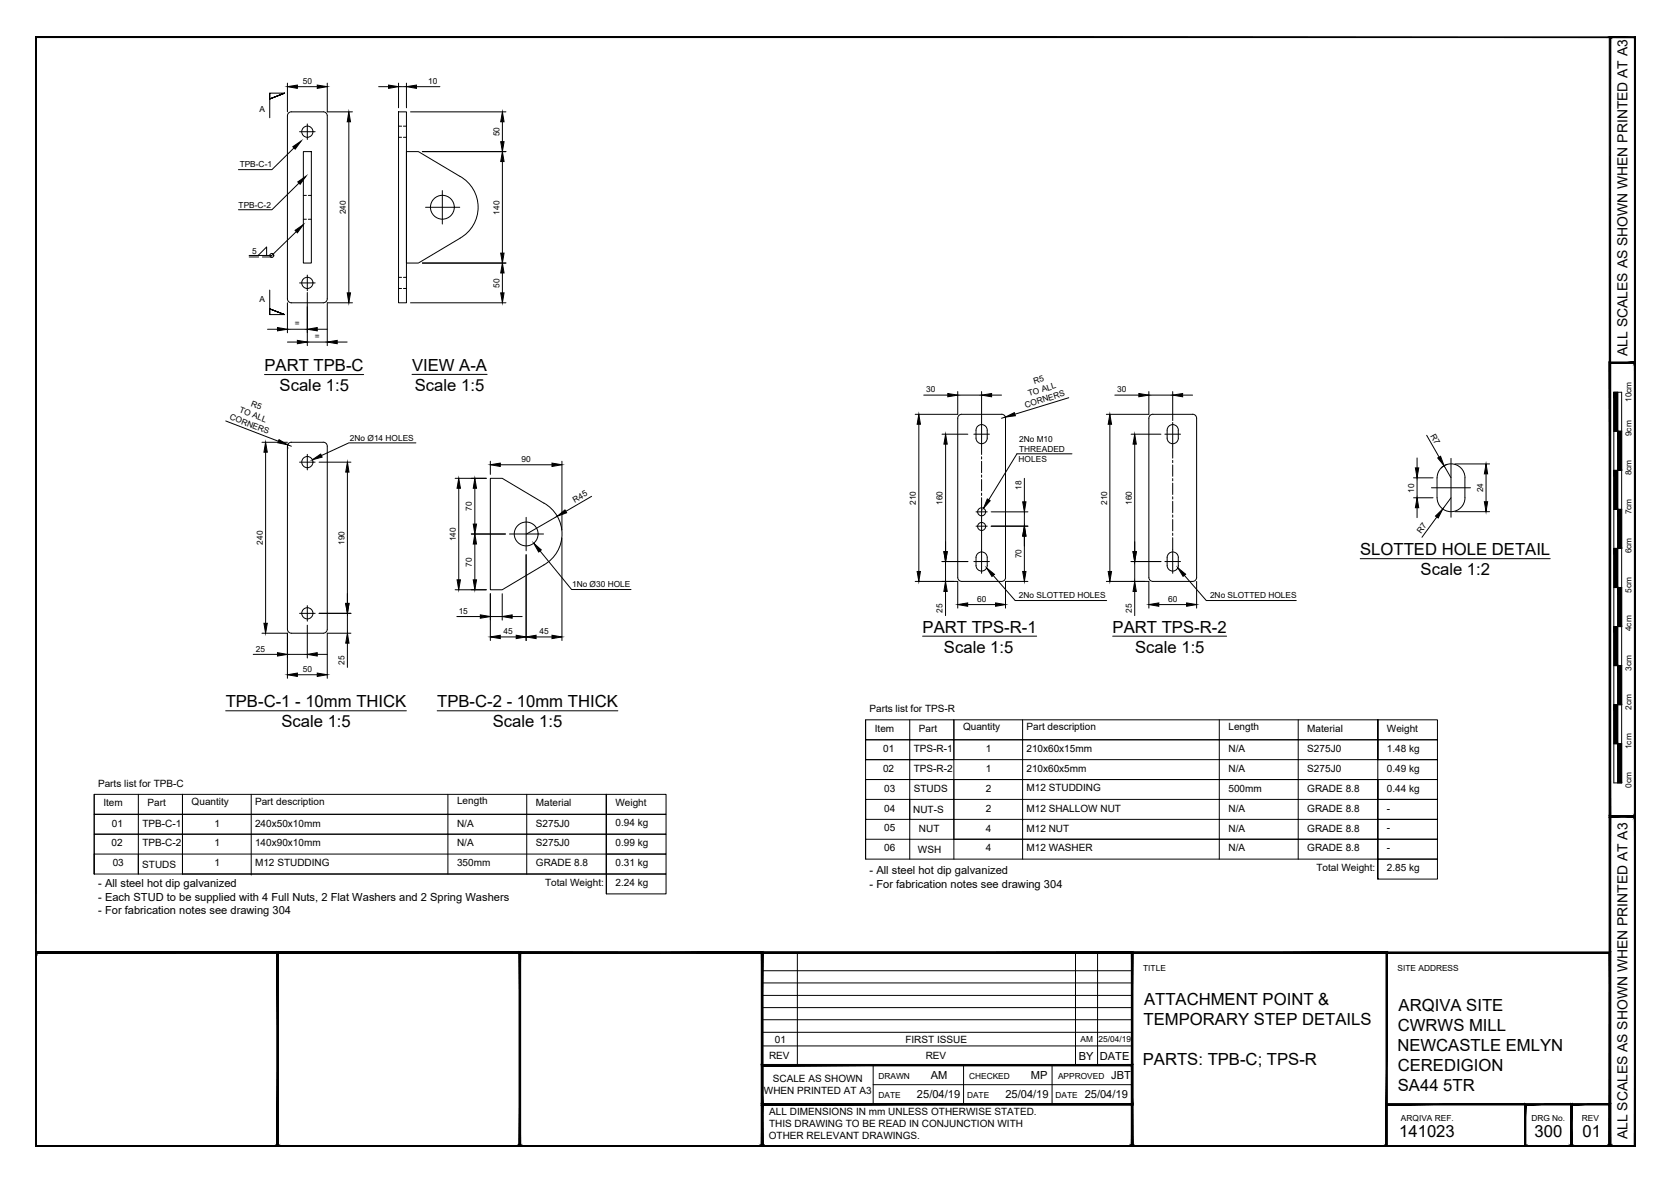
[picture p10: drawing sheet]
<svg xmlns="http://www.w3.org/2000/svg" width="420mm" height="297mm" viewBox="0 0 420 297" stroke-linecap="round" stroke-linejoin="round" font-family="sans-serif">
<!-- layer: PROPOSED OTHER USER 1 -->
<g fill="none" stroke="#000" stroke-width=".25">
<path d="M72.5 28.4l.7-.3h8a1.01 1.01 0 0 1 1 1v46a1.01 1.01 0 0 1-1 1h-8a1.01 1.01 0 0 1-1-1v-46zM76.2 38.1h2v28h-2zM100.1 28.1h2v48h-2zM115.6 44.3a8.9 8.9 0 0 1 0 15.5M115.6 44.3l-10.5-6.2h-3v28h3l10.5-6.2M72.5 111.4l.7-.3h8a1.01 1.01 0 0 1 1 1v46a1.01 1.01 0 0 1-1 1h-8a1.01 1.01 0 0 1-1-1v-46zM241 104.4l.7-.3h10a.97 .97 0 0 1 1 1v40a1.01 1.01 0 0 1-1 1h-10a1.01 1.01 0 0 1-1-1v-40zM245.5 107.3a1.41 1.41 0 0 1 1.6-.5 1.41 1.41 0 0 1 1 1.3v2a1.41 1.41 0 0 1-1.4 1.4 1.41 1.41 0 0 1-1.4-1.4v-2zM289 104.4l.7-.3h10a1.01 1.01 0 0 1 1 1v40a1.01 1.01 0 0 1-1 1h-10a1.01 1.01 0 0 1-1-1v-40zM293.9 107a1.41 1.41 0 0 1 1.4-.1 1.41 1.41 0 0 1 .8 1.2v2a1.41 1.41 0 0 1-1.4 1.4 1.41 1.41 0 0 1-1.4-1.4l.1-2.4zM362.2 117.6a3.5 3.5 0 0 1 3.8-.8 3.5 3.5 0 0 1 2.1 3.3v5a3.5 3.5 0 0 1-3.5 3.5 3.5 3.5 0 0 1-3.5-3.5v-5a3.5 3.5 0 0 1 1.1-2.5zM136.7 126.4l-10.5-6.2h-3v28h3l10.5-6.2"/>
<path d="M136.7 126.4a8.9 8.9 0 0 1 0 15.5M245.5 139.3a1.41 1.41 0 0 1 1.6-.5 1.41 1.41 0 0 1 1 1.3v2a1.41 1.41 0 0 1-1.4 1.4 1.41 1.41 0 0 1-1.4-1.4v-2zM293.6 139.3a1.39 1.39 0 0 1 1.5-.5 1.39 1.39 0 0 1 1 1.3v2a1.41 1.41 0 0 1-1.4 1.4 1.41 1.41 0 0 1-1.4-1.4v-2z"/>
<circle cx="77.2" cy="33.1" r="1.41"/>
<circle cx="111.2" cy="52.1" r="3"/>
<circle cx="77.2" cy="71.1" r="1.41"/>
<circle cx="77.2" cy="116.1" r="1.41"/>
<circle cx="132.2" cy="134.2" r="3"/>
<circle cx="246.7" cy="128.6" r="1.01"/>
<circle cx="246.7" cy="132.3" r="1.01"/>
<circle cx="77.2" cy="154.1" r="1.41"/>
</g>
<!-- layer: PROPOSED OTHER USER 1 - HIDDEN -->
<g fill="none" stroke="#000" stroke-width=".25">
<path d="M100.1 34.5h.8M100.1 31.7h.8M101.4 34.5h.7M101.4 31.7h.7M76.2 49.1h.8M76.2 55.1h.8M77.5 49.1h.7M77.5 55.1h.7M100.1 69.7h.8M100.1 72.5h.8M101.4 69.7h.7M101.4 72.5h.7"/>
<path d="M246.7 112.1v2.1M246.7 114.8v.6M246.7 115.9v2.9M246.7 119.4v.5M294.7 112.1v3M294.7 115.7v.6M294.7 116.8v2.9M246.7 120.5v2.9M246.7 123.9v.6M246.7 125.1v2.1M246.7 130v.8M246.7 133.6v4.6"/>
<path d="M294.7 120.3v.5M294.7 121.4v2.9M294.7 124.8v.6M294.7 126v2.8M294.7 129.4v.6M294.7 130.6v2.8M294.7 134v.6M294.7 135.1v3.1"/>
</g>
<!-- layer: TEXT AND DIMENSIONS -->
<g fill="none" stroke="#000" stroke-width=".25">
<path d="M67.8 23.4v1.5l3.7-1.5-3.7 1.5 3.7-1.5h-3.7v6.2M72.2 20.9v7.2M73.9 37.2l-5.6 5.4h-8.4M74.7 21.8h5M75.3 33.1h3.9M77.2 31.1v4M82.2 20.9v7.2h6.4M87.7 30.6v43M95.2 21.8h2.4M100.1 21.8h2M100.1 20.9v6.2M102.1 20.9v6.2"/>
<path d="M103.2 28.1h23.9M104.7 21.8h5.8M106.1 38.1h21M126.2 30.6v5M74.5 58.2l-6.2 6h-5.7M75.1 46l-6.8 6.7h-8.4M106.9 52.1h8.6M111.2 47.9v8.4M126.2 40.6v23M62.6 64.6h2.4M64.9 64.2l2.1-2.1v2.1M65.9 64.6h2.4"/>
<path d="M67.8 72.9v6.2h3.7l-3.7-1.5 3.7 1.5-3.7-1.5v1.5M72.2 76.1v7.5M75.3 71.1h3.9M77.2 69.1v4M77.2 73.5v13.4M88.6 76.1h-6.4v10.8M103.2 76.1h23.9M106.1 66.1h21M126.2 68.6v5M66.5 94.1h24.9M67.2 82.7h2.5M72.2 86h2.5"/>
<path d="M72.2 82.7h5M77.2 86h5M79.7 82.7h2.5M84.7 86h2.5M103.5 94.1h18.9M232.1 99.3h6.1M240.7 98.4v5.7h-10.7M240.7 99.3h6M246.7 98.4v13.7M249.2 99.3h2.5M268.6 99.9l-13.6 4.2M280.1 99.3h6.1"/>
<path d="M288.7 98.4v5.7h-10.7M288.7 99.3h6M294.7 98.4v7.3M297.2 99.3h2.5M56.7 105.8l13.3 5.1M65.8 111.1h6.4M66.7 113.6v43M72.3 111.8l.9 .3M72.4 111.6l-.2 .5 .2 .5M75.3 116.1h3.9M77.2 114.2v3.9M80.2 116.1h8"/>
<path d="M87.3 118.6v33M104.5 111.3h-16.8l-6.9 3.2M123.2 115.9v3.3M125.7 116.8h13M141.2 115.9v17.3M230.9 106.6v37M236.7 109.1h6.5M237.6 111.6v27M244.7 109.1h3.9M252.6 104.8l-.9 .3M269.4 114h-13.8l-7.1 11.6M278.9 106.6v37"/>
<path d="M284.2 109.1h7.5M285.1 111.6v27M292.7 109.1h4M294.7 106.2v5.9M356.1 115.1v2.5M358.5 109.4l3.1 5.5M362.9 117.1l1.7 3M363.6 116.7l-1.4 .9M364.6 115.2v14.8M365.6 116.6h8.7M373.4 119.1v7M114.4 120.2h7.8"/>
<path d="M115.3 122.7v23M118.4 134.2h8.6M119.3 122.7v9M119.3 136.7v9M128 134.2h8.6M132.2 130v8.4M132.2 139.4v21.6M135.7 138.5l7.9 9.6h15M140 129.8l-7.7 4.4M141.2 135.2v25.8M148.7 124.7l-6.5 3.8M245.3 128.6h2.8"/>
<path d="M245.3 132.2h2.8M246.7 127.2v2.8M246.7 130.8v2.8M246.7 138.2v5.9M249.1 128.6h9.2M249.1 132.2h9.2M257.4 120.2v5.9M257.4 128.6v3.6M257.4 134.7v8.9M294.7 138.2v5.9M355.2 125.1h4.9M355.2 120.1h4.9"/>
<path d="M356.1 120.1v5M356.1 127.6v2.5M359.7 122.6h9.8M361.1 129.9l-3.8 5.1M364.6 125.1l-2.1 2.8M365.6 128.6h8.7M65.8 159.1h6.4v11.4M75.3 154.1h3.9M77.2 152.2v3.9M77.2 157.1v8.3M80.2 154.1h8M87.3 154.1v5"/>
<path d="M88.2 159.1h-6v11.4M114.4 148.2h7.8M114.8 154.9h5.9M123.2 149.2v11.8M123.2 154.9h3M126.2 149.2v6.6M128.7 154.9h2.5M230 146.1h10.7v6.7M231.8 159.9h28.7M236.7 141.1h6.5M237.6 141.1v5M237.6 148.6v6.1"/>
<path d="M243.2 151.9h7M244.7 141.1h3.9M249.6 144.6l5.5 6.3h23M258.3 146.1h-5.6v6.7M278 146.1h10.7v6.7M279.6 159.9h28.6M284.2 141.1h7.5M285.1 141.1v5M285.1 148.6v6.1M291.2 151.9h7M292.7 141.1h4M297.6 144.6l5.5 6.3h22.6"/>
<path d="M300.7 146.1v6.7M341.8 140.4h47.8M56.7 178.6h45.4M63.6 164.4h6.1M72.2 164.4h5M74.7 169.6h5M79.7 164.4h2.5M87.3 161.6v6.1M109.9 178.6h45.4M125.7 160.1h4M134.7 160.1h4M23.7 199.6v20"/>
<path d="M34.8 199.6v20M45.9 199.6v20h106.5v-5M63.1 199.6v20.3M112.6 199.6v20M132.4 199.6v20M152.4 199.6h-128.7v5h128.7M152.4 199.6h15v5h-15zM152.4 199.6v15M217.5 195.9v15M217.5 180.9v10M228.6 180.9v35M239.7 190.9h-22.2v5h128.7"/>
<path d="M239.7 180.9v35M239.7 195.9h106.5M257 180.9v35M306.4 180.9v35M326.2 180.9v35M346.2 180.9h-128.7v5h128.7M346.2 195.9h-128.7v5h128.7M346.2 185.9h-128.7v5h128.7M346.2 180.9v10M346.2 180.9h15v5h-15zM346.2 185.9h15v5h-15zM346.2 195.9h15v5h-15z"/>
<path d="M346.2 195.9v25h15v-5h-15v5M346.2 190.9h15v5h-15zM23.7 219.6h128.7M23.7 214.6v5M152.4 209.6h-128.7v5h128.7M152.4 204.6h-128.7v5h128.7M152.4 204.6v20M152.4 204.6h15v5h-15zM152.4 209.6h15v5h-15zM152.4 214.6h15v5h-15zM152.4 219.6h15v5h-15zM217.5 210.9v5h128.7v-5"/>
<path d="M217.5 210.9h128.7M217.5 200.9v5M217.5 210.9v5M228.6 200.9v5M346.2 200.9v5h-128.7v5M346.2 200.9h15v5h-15zM346.2 205.9h15v5h-15zM346.2 210.9h15v5h-15z"/>
<circle cx="68.3" cy="64.2" r=".5"/>
</g>
<g fill="#000" stroke="#000" stroke-width=".25">
<path d="M73.6 36.9l2.1-1.5-1.5 2.1zM72.2 21.8l2.5-.4v.8zM79.7 21.4l2.5 .4-2.5 .4zM87.7 28.1l.4 2.5h-.8zM97.6 21.4l2.5 .4-2.5 .4zM102.1 21.8l2.6-.4v.8zM126.2 28.1l.5 2.5h-.9zM125.8 35.6h.9l-.5 2.5zM74.2 57.9l2-1.4-1.5 2zM74.8 45.7l2.1-1.4-1.5 2zM126.2 38.1l.5 2.5h-.9zM87.3 73.6h.8l-.4 2.5z"/>
<path d="M125.8 63.6h.9l-.5 2.5zM126.2 66.1l.5 2.5h-.9zM125.8 73.6h.9l-.5 2.5zM69.7 82.3l2.5 .4-2.5 .4zM74.7 85.5l2.5 .5-2.5 .4zM77.2 82.7l2.5-.4v.8zM82.2 86l2.5-.5v.9zM238.2 98.9l2.5 .4-2.5 .4zM246.7 99.3l2.5-.4v.8zM286.2 98.9l2.5 .4-2.5 .4zM294.7 99.3l2.5-.4v.8zM66.7 111.1l.5 2.5h-.9z"/>
<path d="M70.1 110.5l2.2 1.3-2.5-.5zM78.5 115.5l2.1-1.4 .3 .8zM87.3 116.1l.4 2.5h-.8zM123.2 116.8l2.5-.4v.8zM138.7 116.4l2.5 .4-2.5 .4zM230.9 104.1l.4 2.5h-.8zM237.6 109.1l.4 2.5h-.8zM252.6 104.8l2.3-1.1 .3 .8zM278.9 104.1l.4 2.5h-.8zM285.1 109.1l.4 2.5h-.8zM355.7 117.6h.8l-.4 2.5zM361.3 115.1l.7-.4 .9 2.4z"/>
<path d="M373.4 116.6l.4 2.5h-.8zM115.3 120.2l.4 2.5h-.8zM119.3 134.2l.4 2.5h-.8zM118.9 131.7h.8l-.4 2.5zM119.3 120.2l.4 2.5h-.8zM134.1 136.5l1.9 1.7-.6 .5zM140 129.8l2-1.7 .4 .8zM237.2 138.6h.8l-.4 2.5zM248.1 125.4l.7 .4-1.7 1.9zM257.4 132.2l.4 2.5h-.8zM257 126.1h.8l-.4 2.5zM284.7 138.6h.8l-.4 2.5z"/>
<path d="M356.1 125.1l.4 2.5h-.8zM360.7 129.7l1.8-1.8-1.1 2.3zM373 126.1h.8l-.4 2.5zM66.3 156.6h.9l-.5 2.5zM86.9 151.6h.8l-.4 2.5zM114.9 145.7h.8l-.4 2.5zM118.9 145.7h.8l-.4 2.5zM120.7 154.5l2.5 .4-2.5 .5zM123.2 160.1l2.5-.5v.9zM126.2 154.9l2.5-.4v.9zM129.7 159.6l2.5 .5-2.5 .4zM132.2 160.1l2.5-.5v.9z"/>
<path d="M138.7 159.6l2.5 .5-2.5 .4zM230.5 143.6h.8l-.4 2.5zM237.6 146.1l.4 2.5h-.8zM240.7 151.9l2.5-.4v.9zM247.9 142.7l2 1.6-.6 .6zM250.2 151.5l2.5 .4-2.5 .5zM257 143.6h.8l-.4 2.5zM278.5 143.6h.8l-.4 2.5zM285.1 146.1l.4 2.5h-.8zM288.7 151.9l2.5-.4v.9zM296 142.7l1.9 1.6-.6 .5zM298.2 151.5l2.5 .4-2.5 .5z"/>
<path d="M69.7 164l2.5 .4-2.5 .5zM72.2 169.6l2.5-.5v.9zM77.2 164.4l2.5-.4v.9zM79.7 169.1l2.5 .5-2.5 .4zM87.3 159.1l.4 2.5h-.8z"/>
</g>
<!-- layer: 0 -->
<g fill="none" stroke="#000" stroke-width=".25">
<path d="M405.5 98.6h2v98.1h-2zM406.5 98.6v98.1M405.5 118.2h2M405.5 108.4h2M405.5 137.8h2M405.5 128h2M405.5 157.5h2M405.5 147.7h2M405.5 177.1h2M405.5 167.3h2M405.5 186.9h2M200.4 239.4v28.3"/>
<path d="M270.3 239.4v28.3M275.8 239.4v28.3M191.5 250.1h93M191.5 247h93M191.5 243.9h93M191.5 256.3h93M191.5 253.2h93M191.5 259.4h93M191.5 262.8h93M219.4 267.7v9.8M219.4 272.6h65.1M242.1 267.7v9.8"/>
<path d="M264.4 267.7v9.8"/>
</g>
<g fill="#000" stroke="#000" stroke-width=".25">
<path d="M8.9 9.3l.2 .1h401.6zM8.9 9.3h402l-.2 .1z"/>
<path d="M404.4 9.3l.3 .1zM404.4 9.3l.3 .1-.3 278.6zM404.7 9.4l-.3 278.6 .3-.1zM404.4 288l.3-.1z"/>
<path d="M404.6 9.3l.1 .1h6zM404.6 9.3h6.3l-.2 .1z"/>
<path d="M410.7 9.4v278.5l.2-278.6zM410.9 9.3v278.7l-.2-.1z"/>
<path d="M410.7 9.4v278.5l.2-278.6zM410.9 9.3v278.7l-.2-.1z"/>
<path d="M404.4 91l.3 .3 6.2-.3zM404.7 91.3l6.2-.3-.2 .3zM410.9 91l-.2 .3z"/>
<path d="M404.4 91l.3 114v-113.7zM404.4 91l.3 114-.3 .3z"/>
<path d="M405.5 98.6l1 9.8v-9.8zM405.5 98.6l1 9.8h-1z"/>
<path d="M410.9 91.1l-.2 .2 .2 113.9zM410.7 91.3l.2 113.9-.2-.2zM410.7 205l.2 .3zM404.7 205h6l.2 .3zM404.7 205l-.3 .3h6.5z"/>
<path d="M405.5 118.2l1 9.8v-9.8zM405.5 118.2l1 9.8h-1z"/>
<path d="M406.5 108.4l1 9.8v-9.8zM406.5 108.4l1 9.8h-1z"/>
<path d="M405.5 137.8l1 9.8v-9.8zM405.5 137.8l1 9.8h-1z"/>
<path d="M406.5 128l1 9.8v-9.8zM406.5 128l1 9.8h-1z"/>
<path d="M405.5 157.5l1 9.8v-9.8zM405.5 157.5l1 9.8h-1z"/>
<path d="M406.5 147.6l1 9.9v-9.9zM406.5 147.6l1 9.9h-1z"/>
<path d="M405.5 177.1l1 9.8v-9.8zM405.5 177.1l1 9.8h-1z"/>
<path d="M406.5 167.3l1 9.8v-9.8zM406.5 167.3l1 9.8h-1z"/>
<path d="M406.5 186.9l1 9.8v-9.8zM406.5 186.9l1 9.8h-1z"/>
<path d="M404.4 205l.3 .3 6.2-.3zM404.7 205.3l6.2-.3-.2 .3zM410.9 205l-.2 .3z"/>
<path d="M410.9 205.1l-.2 .2 .2 82.7zM410.7 205.3l.2 82.7-.2-.1zM410.7 287.9l.2 .1z"/>
<path d="M8.9 239.2l.2 .4zM8.9 239.2l395.5 .4h-395.3zM8.9 239.2l395.5 .4 .3-.4z"/>
<path d="M9.1 239.6h60.5l.3-.4zM8.9 239.2h61l-60.8 .4zM8.9 239.2l.2 .4z"/>
<path d="M69.9 239.6h60.6l.3-.4zM69.6 239.2h61.2l-60.9 .4zM69.6 239.2l.3 48.7v-48.3zM69.6 239.2l.3 48.7-.3 .1zM69.6 288l.3-.1z"/>
<path d="M130.8 239.6h60.5l.4-.4zM130.5 239.2h61.2l-60.9 .4zM130.5 239.2l.3 48.7v-48.3zM130.5 239.2l.3 48.7-.3 .1zM130.5 288l.3-.1z"/>
<path d="M191.7 239.6h92.6l.4-.4zM191.3 239.2h93.4l-93 .4zM191.3 239.2l.4 48.7v-48.3zM191.3 239.2l.4 48.7-.4 .1zM191.3 288l.4-.1z"/>
<path d="M284.7 239.6h63.6l.3-.4zM284.3 239.2h64.3l-63.9 .4zM284.3 239.2l.4 48.7v-48.3zM284.3 239.2l.4 48.7-.4 .1zM284.3 288l.4-.1z"/>
<path d="M404.7 239.2l-.3 .4 .3 48.4zM404.4 239.6l.3 48.4-.3-.1zM404.4 287.9l.3 .1z"/>
<path d="M191.3 277.3l.4 .4 93-.4zM191.7 277.7l93-.4-.4 .4zM284.7 277.3l-.4 .4 .4 10.3zM284.3 277.7l.4 10.3-.4-.1zM284.3 287.9l.4 .1z"/>
<path d="M191.3 277.7h93.4l-.4-.4zM191.3 277.7l.4-.4h92.6zM191.3 267.5v10.2l.4-.4zM191.3 267.5l.4 .4v9.4zM191.3 267.5l.4 .4 93-.4zM191.7 267.9l93-.4-.4 .4zM284.7 267.5l-.4 .4 .4 9.8zM284.3 267.9l.4 9.8-.4-.4z"/>
<path d="M383.1 277.3l.3 .4 11.7-.4zM383.4 277.7l11.7-.4-.4 .4zM394.7 277.7l.4 10.3v-10.7zM394.7 277.7l.4 10.3-.4-.1zM394.7 287.9l.4 .1z"/>
<path d="M348.5 277.7h34.8v-.4zM348.5 277.3h34.8l-34.8 .4z"/>
<path d="M394.7 277.3l.4 .4 9.6-.4zM395.1 277.7l9.6-.4-.3 .4zM404.7 277.3l-.3 .4 .3 10.3zM404.4 277.7l.3 10.3-.3-.1zM404.4 287.9l.3 .1z"/>
<path d="M9.1 9.4l-.2 278.6 .2-.1zM8.9 9.3l.2 .1-.2 278.6z"/>
<path d="M9.1 239.6l-.2 48.4 .2-.1zM8.9 239.4l.2 .2-.2 48.4z"/>
<path d="M9.1 287.9l60.7 .1-.2-.1zM9.1 287.9l60.7 .1h-60.9z"/>
<path d="M69.6 287.9l.3 .1zM69.9 239.2v48.8l-.3-.1zM69.9 239.2l-.3 .4v48.3z"/>
<path d="M69.9 287.9l60.7 .1-.1-.1zM69.9 287.9l60.7 .1h-60.8z"/>
<path d="M130.5 287.9l.3 .1zM130.8 239.2v48.8l-.3-.1zM130.8 239.2l-.3 .4v48.3z"/>
<path d="M130.8 287.9l60.7 .1-.2-.1zM130.8 287.9l60.7 .1h-60.9z"/>
<path d="M191.3 287.9l.4 .1zM191.7 239.2v48.8l-.4-.1zM191.3 239.6v48.3l.4-48.7z"/>
<path d="M191.7 287.9l92.8 .1-.2-.1zM191.7 287.9l92.8 .1h-93z"/>
<path d="M284.3 287.9l.4 .1zM284.7 239.2v48.8l-.4-.1zM284.7 239.2l-.4 .4v48.3z"/>
<path d="M191.5 288h93l-.2-.1zM191.5 288l.2-.1h92.6zM191.3 288l.4-.1zM191.7 277.7v10.2l-.4 .1zM191.3 277.3v10.7l.4-10.3z"/>
<path d="M284.7 287.9l63.8 .1-.2-.1zM284.7 287.9l63.8 .1h-64z"/>
<path d="M348.3 287.9l.3 .1zM348.6 239.2v48.8l-.3-.1zM348.6 239.2l-.3 .4v48.3z"/>
<path d="M383.3 288h11.6l-.2-.1zM383.4 287.9h11.3l-11.4 .1zM383.1 288l.3-.1zM383.4 277.7v10.2l-.3 .1zM383.1 277.3v10.7l.3-10.3z"/>
<path d="M8.9 288h395.7l-.2-.1zM8.9 288l.2-.1h395.3zM8.9 239.4v48.6l.2-.1zM8.9 239.4l.2 .2v48.3z"/>
<path d="M394.9 288h9.7l-.2-.1zM394.9 288l.2-.1h9.3zM394.7 288l.4-.1zM395.1 277.7v10.2l-.4 .1zM394.7 277.3v10.7l.4-10.3z"/>
<path d="M9.1 287.9l401.8 .1-.2-.1zM9.1 287.9l401.8 .1h-402z"/>
<path d="M404.7 287.9l6.2 .1-.2-.1zM404.7 287.9l6.2 .1h-6.3z"/>
<path d="M404.6 288h6.3l-.2-.1zM404.7 287.9h6l-6.1 .1zM404.4 288l.3-.1zM404.7 205.3v82.6l-.3 .1zM404.4 205v83l.3-82.7z"/>
</g>
<g font-size="4.2">
<text x="66.5" y="93.2">PART TPB-C</text>
<text x="103.5" y="93.2">VIEW A-A</text>
<text x="70.3" y="98.3">Scale 1:5</text>
<text x="104.2" y="98.2">Scale 1:5</text>
<text x="341.8" y="139.5">SLOTTED HOLE DETAIL</text>
<text x="357" y="144.5">Scale 1:2</text>
<text x="231.8" y="159">PART TPS-R-1</text>
<text x="279.6" y="159">PART TPS-R-2</text>
<text x="237.2" y="164">Scale 1:5</text>
<text x="285.2" y="164">Scale 1:5</text>
<text x="56.7" y="177.7">TPB-C-1 - 10mm THICK</text>
<text x="109.9" y="177.7">TPB-C-2 - 10mm THICK</text>
<text x="70.7" y="182.8">Scale 1:5</text>
<text x="123.9" y="182.8">Scale 1:5</text>
<text x="287.4" y="257.5">TEMPORARY STEP DETAILS</text>
<text x="287.5" y="252.5">ATTACHMENT POINT &amp;</text>
<text x="351.5" y="254">ARQIVA SITE</text>
<text x="351.2" y="259.1">CWRWS MILL</text>
<text x="287.2" y="267.5">PARTS: TPB-C; TPS-R</text>
<text x="351.1" y="264.1">NEWCASTLE EMLYN</text>
<text x="351.2" y="269.2">CEREDIGION</text>
<text x="351.3" y="274.2">SA44 5TR</text>
<text x="351.6" y="285.7">141023</text>
<text x="385.6" y="285.7">300</text>
<text x="397.7" y="285.7">01</text>
</g>
<g font-size="3.5">
<text x="409" y="89.4" transform="rotate(-90 409 89.4)">ALL SCALES AS SHOWN WHEN PRINTED AT A3</text>
<text x="409" y="286.3" transform="rotate(-90 409 286.3)">ALL SCALES AS SHOWN WHEN PRINTED AT A3</text>
</g>
<g font-size="2.8">
<text x="218.5" y="219.7">- All steel hot dip galvanized</text>
<text x="24.7" y="223">- All steel hot dip galvanized</text>
<text x="24.7" y="226.4">- Each STUD to be supplied with 4 Full Nuts, 2 Flat Washers and 2 Spring Washers</text>
<text x="218.5" y="223.1">- For fabrication notes see drawing 304</text>
<text x="24.7" y="229.7">- For fabrication notes see drawing 304</text>
<text x="271.1" y="266.3">BY</text>
<text x="276.4" y="266.3">DATE</text>
<text x="233.9" y="271.1">AM</text>
<text x="259" y="271.1">MP</text>
<text x="279.3" y="271.1">JBT</text>
<text x="230.4" y="276">25/04/19</text>
<text x="252.7" y="276">25/04/19</text>
<text x="272.6" y="276">25/04/19</text>
</g>
<g font-size="2.5">
<text x="218.5" y="179">Parts list for TPS-R</text>
<text x="219.8" y="183.9">Item</text>
<text x="230.9" y="183.9">Part</text>
<text x="242" y="183.5">Quantity</text>
<text x="257.9" y="183.5">Part description</text>
<text x="308.7" y="183.4">Length</text>
<text x="328.5" y="183.9">Material</text>
<text x="348.5" y="183.9">Weight</text>
<text x="222" y="189">01</text>
<text x="229.6" y="189">TPS-R-1</text>
<text x="247.7" y="189">1</text>
<text x="257.9" y="189">210x60x15mm</text>
<text x="308.7" y="189">N/A</text>
<text x="328.5" y="189">S275J0</text>
<text x="348.5" y="188.9">1.48 kg</text>
<text x="24.6" y="197.7">Parts list for TPB-C</text>
<text x="221.9" y="194">02</text>
<text x="229.6" y="194">TPS-R-2</text>
<text x="247.7" y="194">1</text>
<text x="257.9" y="194">210x60x5mm</text>
<text x="308.7" y="194">N/A</text>
<text x="328.5" y="194">S275J0</text>
<text x="348.5" y="193.9">0.49 kg</text>
<text x="26" y="202.7">Item</text>
<text x="37.1" y="202.7">Part</text>
<text x="48.2" y="202.2">Quantity</text>
<text x="64.1" y="202.2">Part description</text>
<text x="114.9" y="202.2">Length</text>
<text x="134.7" y="202.7">Material</text>
<text x="154.7" y="202.7">Weight</text>
<text x="222.2" y="198.9">03</text>
<text x="222.2" y="203.9">04</text>
<text x="229.6" y="199">STUDS</text>
<text x="247.7" y="204">2</text>
<text x="247.7" y="199">2</text>
<text x="257.9" y="204">M12 SHALLOW NUT</text>
<text x="257.9" y="198.8">M12 STUDDING</text>
<text x="308.7" y="204">N/A</text>
<text x="308.7" y="199">500mm</text>
<text x="328.5" y="204">GRADE 8.8</text>
<text x="328.5" y="199">GRADE 8.8</text>
<text x="348.5" y="198.9">0.44 kg</text>
<text x="348.5" y="203.9">-</text>
<text x="28.1" y="207.7">01</text>
<text x="35.8" y="207.7">TPB-C-1</text>
<text x="53.9" y="207.7">1</text>
<text x="64.1" y="207.7">240x50x10mm</text>
<text x="114.9" y="207.7">N/A</text>
<text x="134.7" y="207.7">S275J0</text>
<text x="154.7" y="207.7">0.94 kg</text>
<text x="222.2" y="209">05</text>
<text x="229.5" y="204.3">NUT-S</text>
<text x="230.9" y="209.1">NUT</text>
<text x="247.7" y="209">4</text>
<text x="257.9" y="209">M12 NUT</text>
<text x="308.7" y="209">N/A</text>
<text x="328.5" y="209">GRADE 8.8</text>
<text x="348.5" y="208.9">-</text>
<text x="28.1" y="212.7">02</text>
<text x="35.8" y="212.7">TPB-C-2</text>
<text x="53.9" y="212.7">1</text>
<text x="64.1" y="212.7">140x90x10mm</text>
<text x="114.9" y="212.7">N/A</text>
<text x="134.7" y="212.7">S275J0</text>
<text x="154.7" y="212.7">0.99 kg</text>
<text x="222.2" y="214">06</text>
<text x="230.7" y="214.3">WSH</text>
<text x="247.7" y="214">4</text>
<text x="257.9" y="214">M12 WASHER</text>
<text x="308.7" y="214">N/A</text>
<text x="328.5" y="214">GRADE 8.8</text>
<text x="348.5" y="214">-</text>
<text x="28.3" y="217.7">03</text>
<text x="35.7" y="218">STUDS</text>
<text x="53.9" y="217.7">1</text>
<text x="64.1" y="217.7">M12 STUDDING</text>
<text x="114.9" y="217.7">350mm</text>
<text x="134.7" y="217.7">GRADE 8.8</text>
<text x="154.7" y="217.7">0.31 kg</text>
<text x="330.8" y="218.9">Total Weight:</text>
<text x="348.5" y="218.9">2.85 kg</text>
<text x="137" y="222.7">Total Weight:</text>
<text x="154.7" y="222.7">2.24 kg</text>
<text x="194.7" y="262">01</text>
<text x="227.5" y="262">FIRST ISSUE</text>
<text x="193.3" y="266.2">REV</text>
<text x="232.6" y="266.2">REV</text>
<text x="192" y="275">WHEN PRINTED AT A3</text>
<text x="194.2" y="272">SCALE AS SHOWN</text>
<text x="193.3" y="280.3">ALL DIMENSIONS IN mm UNLESS OTHERWISE STATED.</text>
<text x="193.2" y="286.3">OTHER RELEVANT DRAWINGS.</text>
<text x="193.3" y="283.3">THIS DRAWING TO BE READ IN CONJUNCTION WITH</text>
</g>
<g font-size="2.1">
<text x="76.1" y="21.1">50</text>
<text x="107.6" y="21.1">10</text>
<text x="65.2" y="28.1">A</text>
<text x="125.5" y="34.2" transform="rotate(-90 125.5 34.2)">50</text>
<text x="60.2" y="42.1">TPB-C-1</text>
<text x="60" y="52.2">TPB-C-2</text>
<text x="86.9" y="53.8" transform="rotate(-90 86.9 53.8)">240</text>
<text x="125.5" y="53.9" transform="rotate(-90 125.5 53.9)">140</text>
<text x="63.4" y="63.9">5</text>
<text x="65.2" y="75.8">A</text>
<text x="125.5" y="72.3" transform="rotate(-90 125.5 72.3)">50</text>
<text x="74.1" y="82">=</text>
<text x="79.1" y="85.3">=</text>
<text x="232.7" y="98.6">30</text>
<text x="258.6" y="99.6" transform="rotate(-17 258.6 99.6)">TO ALL</text>
<text x="260" y="96.5" transform="rotate(-17 260 96.5)">R5</text>
<text x="280.8" y="98.6">30</text>
<text x="409.9" y="101" transform="rotate(-90 409.9 101)">10cm</text>
<text x="57.6" y="105.3" transform="rotate(21 57.6 105.3)">CORNERS</text>
<text x="60" y="103.5" transform="rotate(21 60 103.5)">TO ALL</text>
<text x="63" y="102" transform="rotate(21 63 102)">R5</text>
<text x="257.8" y="102.5" transform="rotate(-17 257.8 102.5)">CORNERS</text>
<text x="87.9" y="110.8">2No Ø14 HOLES</text>
<text x="256.1" y="111">2No M10</text>
<text x="256.1" y="113.5">THREADED</text>
<text x="359.4" y="109.5" transform="rotate(60 359.4 109.5)">R7</text>
<text x="409.9" y="109.6" transform="rotate(-90 409.9 109.6)">9cm</text>
<text x="131" y="116.1">90</text>
<text x="256" y="116">HOLES</text>
<text x="409.9" y="119.5" transform="rotate(-90 409.9 119.5)">8cm</text>
<text x="256.7" y="123.1" transform="rotate(-90 256.7 123.1)">18</text>
<text x="355.4" y="123.8" transform="rotate(-90 355.4 123.8)">10</text>
<text x="372.7" y="123.7" transform="rotate(-90 372.7 123.7)">24</text>
<text x="118.6" y="128.4" transform="rotate(-90 118.6 128.4)">70</text>
<text x="144.4" y="126.3" transform="rotate(-30 144.4 126.3)">R45</text>
<text x="230.2" y="126.9" transform="rotate(-90 230.2 126.9)">210</text>
<text x="236.9" y="126.9" transform="rotate(-90 236.9 126.9)">160</text>
<text x="278.2" y="126.9" transform="rotate(-90 278.2 126.9)">210</text>
<text x="284.4" y="126.9" transform="rotate(-90 284.4 126.9)">160</text>
<text x="409.9" y="129.3" transform="rotate(-90 409.9 129.3)">7cm</text>
<text x="66" y="136.9" transform="rotate(-90 66 136.9)">240</text>
<text x="86.6" y="136.9" transform="rotate(-90 86.6 136.9)">190</text>
<text x="114.6" y="136" transform="rotate(-90 114.6 136)">140</text>
<text x="357.1" y="134.2" transform="rotate(-54 357.1 134.2)">R7</text>
<text x="118.6" y="142.4" transform="rotate(-90 118.6 142.4)">70</text>
<text x="256.7" y="140.3" transform="rotate(-90 256.7 140.3)">70</text>
<text x="409.9" y="139.1" transform="rotate(-90 409.9 139.1)">6cm</text>
<text x="143.7" y="147.6">1No Ø30 HOLE</text>
<text x="409.9" y="148.9" transform="rotate(-90 409.9 148.9)">5cm</text>
<text x="115.3" y="154.2">15</text>
<text x="236.9" y="154.1" transform="rotate(-90 236.9 154.1)">25</text>
<text x="245.5" y="151.2">60</text>
<text x="256.1" y="150.2">2No SLOTTED HOLES</text>
<text x="284.4" y="154.1" transform="rotate(-90 284.4 154.1)">25</text>
<text x="293.5" y="151.2">60</text>
<text x="304.1" y="150.2">2No SLOTTED HOLES</text>
<text x="126.6" y="159.3">45</text>
<text x="135.6" y="159.3">45</text>
<text x="409.9" y="158.6" transform="rotate(-90 409.9 158.6)">4cm</text>
<text x="64.3" y="163.7">25</text>
<text x="86.6" y="167.1" transform="rotate(-90 86.6 167.1)">25</text>
<text x="76.1" y="168.8">50</text>
<text x="409.9" y="168.6" transform="rotate(-90 409.9 168.6)">3cm</text>
<text x="409.9" y="178.3" transform="rotate(-90 409.9 178.3)">2cm</text>
<text x="409.9" y="188.3" transform="rotate(-90 409.9 188.3)">1cm</text>
<text x="409.9" y="198" transform="rotate(-90 409.9 198)">0cm</text>
<text x="287.3" y="243.9">TITLE</text>
<text x="351.2" y="243.9">SITE ADDRESS</text>
<text x="271.5" y="261.9">AM</text>
<text x="276.1" y="261.9">25/04/19</text>
<text x="220.8" y="271.1">DRAWN</text>
<text x="243.5" y="271.1">CHECKED</text>
<text x="265.9" y="271.1">APPROVED</text>
<text x="220.8" y="276">DATE</text>
<text x="243" y="276">DATE</text>
<text x="265.2" y="276">DATE</text>
<text x="352.1" y="281.6">ARQIVA REF.</text>
<text x="384.8" y="281.6">DRG No.</text>
<text x="397.5" y="281.6">REV</text>
</g>
</svg>
